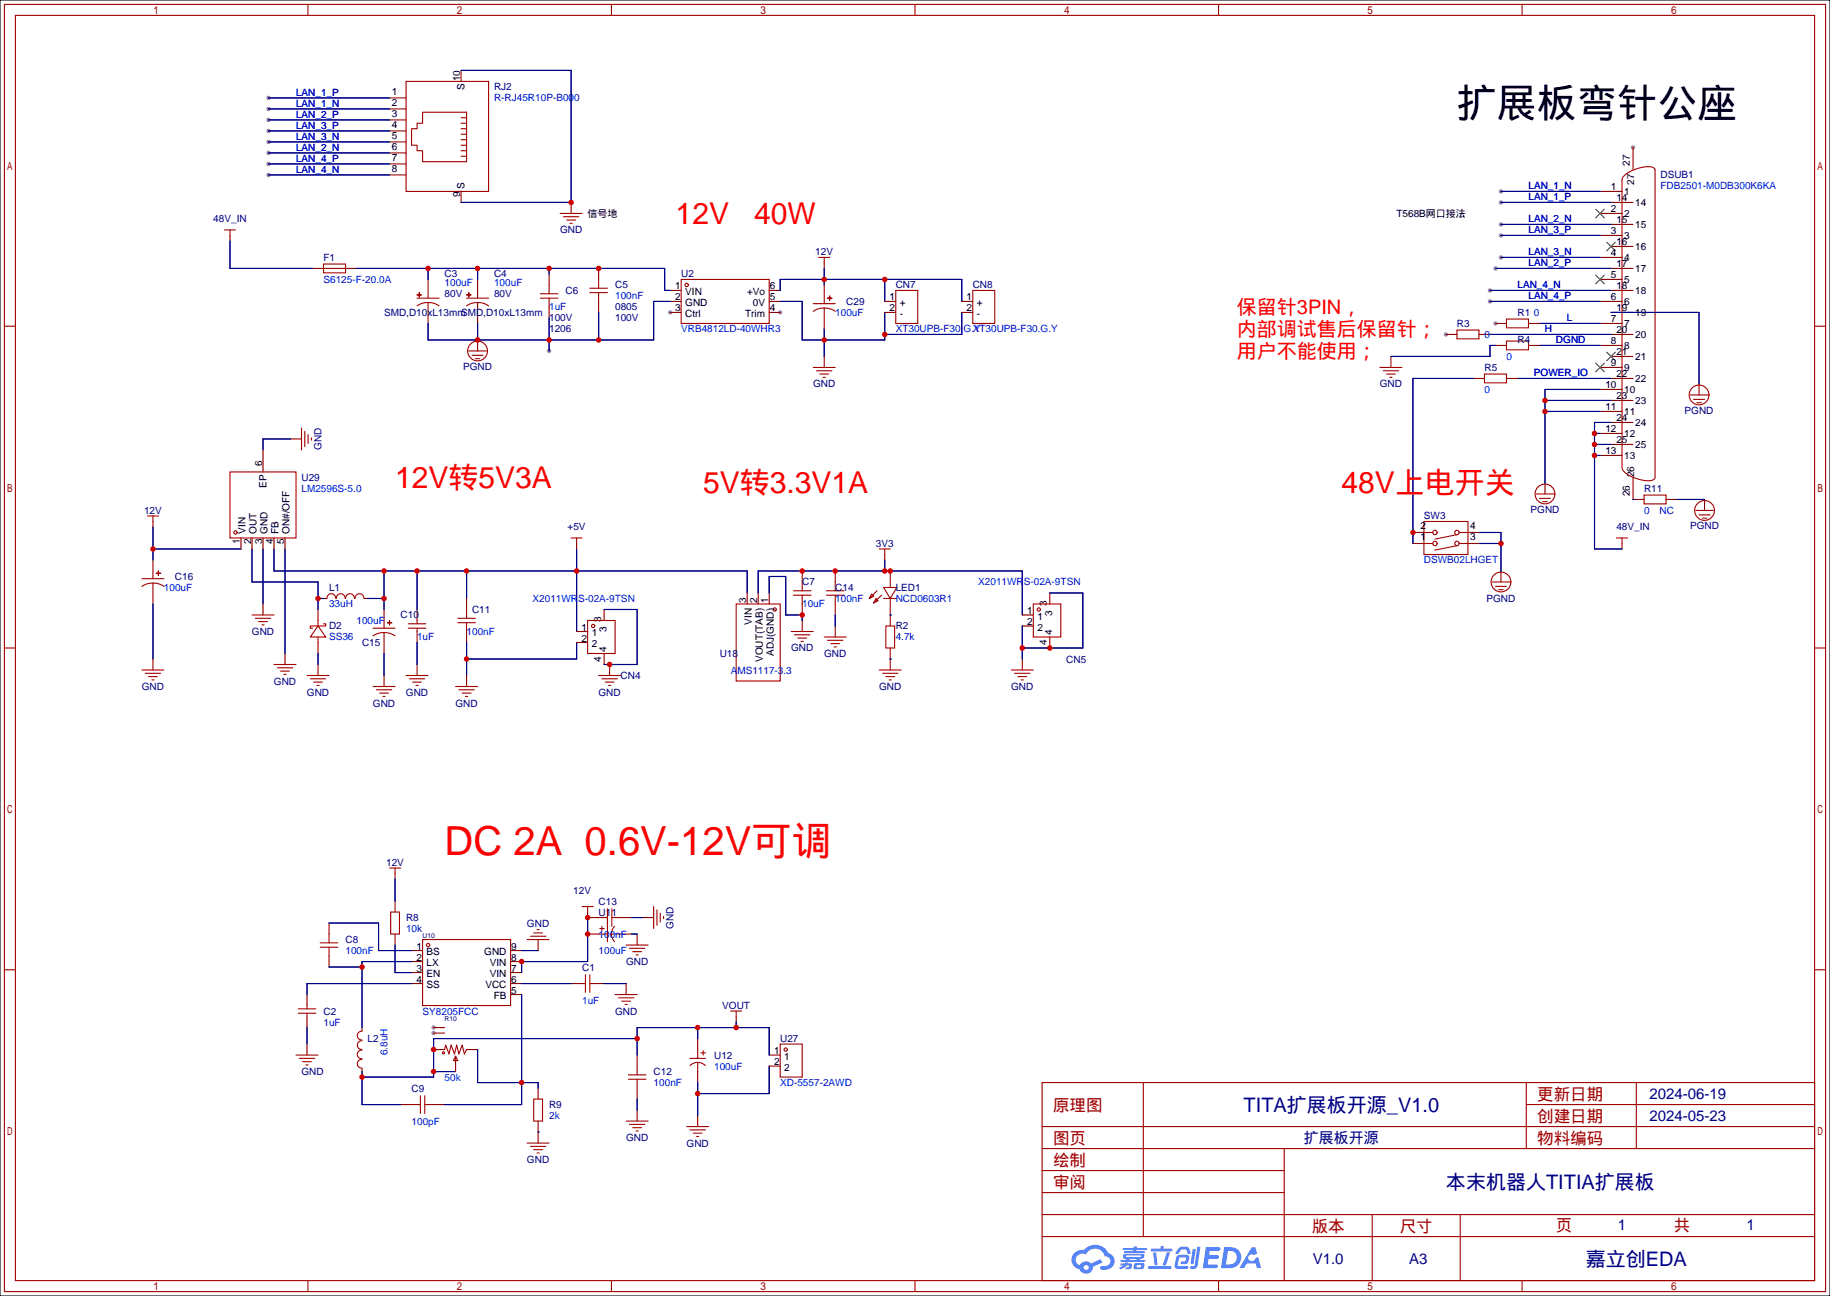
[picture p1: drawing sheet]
<svg xmlns="http://www.w3.org/2000/svg" width="422mm" height="299mm" viewBox="0 0 422 299" stroke-linecap="round" stroke-linejoin="round" font-family="sans-serif">
<path d="M0 0h422.4v299.2h-422.4z" fill="#fff" stroke="#000" stroke-width=".25"/>
<g fill="#999">
<circle cx="376.9" cy="34" r=".51"/>
<circle cx="345.2" cy="74.7" r=".51"/>
<circle cx="333.8" cy="77.2" r=".51"/>
<circle cx="180.1" cy="72.1" r=".51"/>
<circle cx="154.7" cy="72.1" r=".51"/>
<circle cx="100.1" cy="238.5" r=".51"/>
<circle cx="100.1" cy="237.2" r=".51"/>
<circle cx="346.5" cy="44.2" r=".51"/>
<circle cx="346.5" cy="46.7" r=".51"/>
<circle cx="346.5" cy="51.8" r=".51"/>
<circle cx="346.5" cy="54.4" r=".51"/>
<circle cx="346.5" cy="59.4" r=".51"/>
<circle cx="345.2" cy="62" r=".51"/>
<circle cx="343.9" cy="67.1" r=".51"/>
<circle cx="343.9" cy="69.6" r=".51"/>
<circle cx="126.7" cy="81" r=".51"/>
<circle cx="62" cy="22.6" r=".51"/>
<circle cx="62" cy="25.1" r=".51"/>
<circle cx="62" cy="27.7" r=".51"/>
<circle cx="62" cy="30.2" r=".51"/>
<circle cx="62" cy="32.8" r=".51"/>
<circle cx="62" cy="35.3" r=".51"/>
<circle cx="62" cy="37.8" r=".51"/>
<circle cx="62" cy="40.4" r=".51"/>
</g>
<g fill="none" stroke="#a10000" stroke-width=".25">
<path d="M1 1h420.4v297.2h-420.4zM3.6 3.6h415.2v292.1h-415.2zM71.1 1v2.6M141.1 1v2.6M211.2 1v2.6M281.3 1v2.6M351.3 1v2.6M1 75.3h2.6M418.8 75.3h2.6M1 149.6h2.6M418.8 149.6h2.6M1 223.9h2.6"/>
<path d="M418.8 223.9h2.6M240.5 249.9h178.3v45.8h-178.3zM263.9 249.9v35.6M352.3 249.9v15.3M352.3 255h66.5M377.7 249.9v15.3M240.5 270.3h55.9M240.5 265.2h178.3M240.5 275.3h55.9M240.5 260.1h178.3M296.4 265.2v30.5M71.1 295.7v2.5"/>
<path d="M141.1 295.7v2.5M211.2 295.7v2.5M240.5 285.5h178.3M240.5 280.4h178.3M281.3 295.7v2.5M316.7 280.4v15.3M337.1 280.4v15.3M351.3 295.7v2.5"/>
</g>
<g fill="#5487ff">
<path d="M278.4 287.9h2.6a.48 .48 0 0 1 .7 .4 .48 .48 0 0 1-.7 .5h-1.8l-.1 1h1.9a.43 .43 0 0 1 .4 .5 .43 .43 0 0 1-.5 .3h-1.9l-.2 1.3h1.6a.45 .45 0 0 1 .6 .2 .45 .45 0 0 1-.1 .6l-3.3 .1z"/>
<path d="M288.9 288h.9l.4 1.4-.8 .4a.84 .84 0 0 0-1.2 .2 .84 .84 0 0 0 .3 1.2 .84 .84 0 0 0 1.2-.4l.1-.3 .6-.3 .7 2.5h-1l-.3-1h-2l-.6 1h-1.1z"/>
<path d="M275.3 288.4h.7l-.5 3.2a.36 .36 0 0 1-.3 .3 .36 .36 0 0 1-.4-.4z"/>
<path d="M276.4 287.9h.7l-.6 4.3a1.13 1.13 0 0 1-1.8 .6l.2-.4 .7-.1 .2-.2z"/>
<path d="M272.1 288.2l.6-.4h1a.77 .77 0 0 1 .8 .6l.3 .9-.1 .2h-.6l-.2-.9-.3-.1h-.9l-.7 1-.7-.1z"/>
<path d="M271.6 290l.6-.3h1.7a.81 .81 0 0 1 .6 .5 .81 .81 0 0 1-.1 .9 .81 .81 0 0 1-.9 .8h-.7a.32 .32 0 0 1-.3-.4 .32 .32 0 0 1 .4-.3h.7l.2-.9-1.6 .1-.4 1.9h2.2a.32 .32 0 0 1 .3 .4 .32 .32 0 0 1-.4 .3l-2.2-.1-.5-.3-.1-.5z"/>
<path d="M265.1 292.3h5a.33 .33 0 0 1 .3 .4 .33 .33 0 0 1-.4 .3h-4.8l-.2-.2z"/>
<path d="M269.3 289.1h.8l-.7 2a.98 .98 0 0 1-.7 1.1l-.3-.3z"/>
<path d="M266.2 289.2h.7l.3 2.6a.34 .34 0 0 1-.3 .3 .34 .34 0 0 1-.4-.2z"/>
<path d="M265.7 288.3h2.1l.3-.6h.5l-.1 .6h1.8a.32 .32 0 0 1 .4 .3 .32 .32 0 0 1-.4 .3h-4.5l-.2-.1z"/>
<path d="M258.7 291.7h.9l.1-.2h.6v.2h.8l.2 .2-.2 .9-1.3 .2v-.4h.7l.1-.4a.68 .68 0 0 0-1 .4l-1.1 .4-.2-.4 1-.4h-.7z"/>
<path d="M259.2 288.1h2.4l.1-.3h.7v.3h2.1l.3 .3-.3 .2h-2.2v.3h1.8l.2 .2-.2 .2h-4.6v-.4h2v-.3h-2.2l-.2-.1z"/>
<path d="M282.6 287.9l-.8 4.9h1.7a2.5 2.5 0 0 0 3-2.5 2.5 2.5 0 0 0-3.1-2.4zM283.4 288.8a1.65 1.65 0 0 1 2.1 1.6 1.65 1.65 0 0 1-2.2 1.5h-.3z"/>
<path d="M259.4 289.7l-.2 .7 .7 .2 .1 .3h-1.3l.1 .4h5.3l.3-.2-.2-.2h-1.2l.2-.3a.7 .7 0 0 0 .8-.2 .7 .7 0 0 0 0-.9h-4.2zM260 289.9l3.4 .1-.2 .2h-3.2zM260.7 290.6h1.7l-.2 .3h-1.4z"/>
<path d="M261.8 291.8a1.05 1.05 0 0 0 0 1.2 2.91 2.91 0 0 0 2.2-.2 .98 .98 0 0 0 0-1.2h-1.7zM262.4 292.1l.9-.1 .1 .4-.3 .2h-.8z"/>
<path d="M248.1 289.2a2.23 2.23 0 0 0-.7 2.3 2.23 2.23 0 0 0 1.8 1.6 1.58 1.58 0 0 0 1.8 .9 1.58 1.58 0 0 0 1.3-1.5l2.2-1-.5-.8-2.1 1a1.65 1.65 0 0 0-2.7 .5 1.47 1.47 0 0 1-.7-2.1 1.47 1.47 0 0 1 2.2-.4 2.3 2.3 0 0 1 2.3-1.4 2.3 2.3 0 0 1 2 1.8 1.12 1.12 0 0 1 1.3 1 1.12 1.12 0 0 1-1.1 1.2h-.7a.45 .45 0 0 0-.6 .3 .45 .45 0 0 0 .4 .6 2.21 2.21 0 0 0 2.3-.6 2.21 2.21 0 0 0 .5-2.3 2.13 2.13 0 0 0-1.3-1 3.3 3.3 0 0 0-5.6-.7l-1.1 .1zM250.1 292.7a.6 .6 0 0 1 1.2 0 .6 .6 0 0 1-1.2 0z"/>
</g>
<g fill="none" stroke="#870000" stroke-width=".25">
<path d="M106.4 16.3v2.5M89.9 22.6h3.8M89.9 25.1h3.8M89.9 27.7h3.8M89.9 30.2h3.8M89.9 32.8h3.8M89.9 35.3h3.8M89.9 37.8h3.8M376.9 34v5.1M53.1 54.4v1.2M89.9 40.4h3.8M106.4 44.2v2.5"/>
<path d="M131.8 46.7v2.6M369.3 59.4h5.1M369.3 54.4h5.1M369.3 49.3h5.1M369.3 44.2h5.1M371.9 56.9h5M371.9 51.8h5M371.9 46.7h5M72.1 62h2.6M79.8 62h2.5M98.8 64.5v4.3M98.8 69.9v4.8"/>
<path d="M110.2 64.5v4.3M110.2 69.9v4.8M110.2 78.5v2.5M126.7 63.2v2.6M126.7 70.9v2.5M138.2 62v2.5M138.2 69.6v2.5M154.7 72.1h2.5M154.7 67.1h2.5M154.7 69.6h2.5M177.5 72.1h2.6M177.5 67.1h2.6"/>
<path d="M177.5 69.6h2.6M190.2 60.7v1.3M190.2 65.8v4.3M190.2 71.1v4.8M204.2 72.1h2.6M204.2 69.6h2.6M222 72.1h2.5M222 69.6h2.5M333.8 77.2h2.5M341.4 77.2h2.5M345.2 79.8h2.5M345.2 74.7h2.5"/>
<path d="M352.8 79.8h2.5M352.8 74.7h2.5M369.3 79.8h5.1M369.3 74.7h5.1M369.3 69.6h5.1M369.3 64.5h5.1M371.9 77.2h5M371.9 72.1h5M371.9 67.1h5M371.9 62h5M190.2 82.3v2.5M321.1 82.3v2.5"/>
<path d="M340.1 87.4h2.5M347.7 87.4h2.6M369.3 95h5.1M369.3 89.9h5.1M369.3 84.8h5.1M371.9 97.5h5M371.9 92.5h5M371.9 87.4h5M371.9 82.3h5M392.2 88.6v2.6M60.7 103.9v5.1M67.1 101.3h2.5"/>
<path d="M356.6 111.5v2.5M369.3 105.2h5.1M369.3 100.1h5.1M371.9 102.6h5M376.9 110.2v5.1h2.6M384.6 115.3h2.5M393.4 115.3v2.6M35.3 120.4v1.3M35.3 129.3v4.3M35.3 134.6v4.8M55.6 124.2v2.5M58.2 124.2v2.5"/>
<path d="M60.7 124.2v2.5M60.7 139.4v2.6M63.2 124.2v2.5M65.8 124.2v2.5M74.7 138.2h.7M84.1 138.2h.7M107.7 138.2v2.5M133.1 125.5v1.2M172.5 136.9v2.5M175 136.9v2.5M177.5 136.9v2.5M185.2 131.8v2.6"/>
<path d="M185.2 139.4v2.6M192.8 131.8v2.6M192.8 139.4v2.6M204.2 128v1.3M205.5 131.8v3.8M205.5 138.2v6.3M242.3 136.9v2.5M326.1 125.5h2.6M326.1 122.9h2.6M338.8 125.5h2.6M338.8 122.9h2.6M346.5 131.8v2.6"/>
<path d="M374.4 125.5v1.2M35.3 152.1v2.6M65.8 150.9v2.5M73.4 140.7v2.6M73.4 148.3v2.6M73.4 153.4v2.6M88.6 140.7v4.3M88.6 146v4.9M88.6 156v2.5M96.3 140.7v2.6M96.3 145.8v2.5M96.3 153.4v2.6"/>
<path d="M107.7 145.8v2.5M107.7 156v2.5M133.1 148.3h2.5M133.1 145.8h2.5M139.4 140.7v2.6M139.4 150.9v2.5M140.7 153.4v2.6M185.2 143.3v2.5M192.8 144.5v2.6M205.5 149.6v5.1M236 144.5h2.5M236 142h2.5"/>
<path d="M236 152.1v2.6M242.3 147.1v2.5M75.9 213.1v2.5M91.2 201.7v1.2M91.2 208v2.6M91.2 215.6v2.6M95 219.5h2.5M117.9 219.5h2.5M124.2 216.9v2.6M135.6 210.6v1.2h2.6M135.6 215.6h2.6M143.3 215.6h2.5"/>
<path d="M143.3 211.8h2.5M147.1 215.6v2.6M148.3 211.8h2.6M70.9 229.6v2.6M70.9 234.7v2.5M75.9 220.7v2.6M83.6 237.2v.8M95 222h2.5M95 224.5h2.5M95 227.1h2.5M100.1 238.5h2.5M100.1 237.2h2.5"/>
<path d="M117.9 222h2.5M117.9 224.5h2.5M117.9 227.1h2.5M117.9 229.6h2.5M131.8 227.1h2.6M136.9 227.1h2.5M144.5 227.1v2.5M161 239.8v2.5M169.9 234.7v1.3M70.9 241v2.6M83.6 246.6v.8M92.5 255h2.5"/>
<path d="M100.1 255h2.5M100.1 242.3h2.5M105.2 244.9v2.5M107.7 242.3h2.5M124.2 251.2v2.5M124.2 258.8v5.1M147.1 243.6v2.5M147.1 251.2v2.5M147.1 256.3v2.5M161 247.4v2.5M161 257.6v2.5M177.5 243.6h2.6"/>
<path d="M177.5 246.1h2.6"/>
</g>
<g fill="none" stroke="#a10000" stroke-width=".25">
<path d="M93.7 18.8h19.1v25.4h-19.1zM97.5 25.9h10.2v11.4h-10.2v-2.5h-1.2v-1.3h-1.3v-3.8h1.3v-1.3h1.2zM106.4 27.2h1.3M106.4 28.4h1.3M106.4 29.7h1.3M106.4 31h1.3M106.4 32.3h1.3M106.4 33.5h1.3M106.4 34.8h1.3M106.4 36.1h1.3M51.8 53.1h2.6M53.1 53.1v1.3"/>
<path d="M129.3 49.3h5.1M130 50h3.6M130.8 50.8h2M131.6 51.6h.5M189 59.4h2.5M190.2 59.4v1.3M74.7 61h5.1v2h-5.1zM74.7 62h5.1M96.3 68.1h1zM96.3 70.6a4.6 4.6 0 0 1 5 0M96.3 68.8h5M96.8 67.6v1z"/>
<path d="M107.7 68.1h1zM107.7 70.6a4.6 4.6 0 0 1 5.1 0M107.7 68.8h5.1M108.2 67.6v1zM124.7 68.8h4.1M124.7 67.8h4.1M126.7 65.8v2M126.7 68.8v2.1M136.1 67.6h4.1M136.1 66.5h4.1M138.2 64.5v2M138.2 67.6v2"/>
<path d="M157.2 64.5h20.3v10.2h-20.3zM187.7 71.9a4.6 4.6 0 0 1 5.1 0M187.7 70.1h5.1M191 68.8l1 .1zM191.5 68.3v1zM206.8 67.1h5v7.6h-5zM224.5 67.1h5.1v7.6h-5.1zM336.3 76.2h5.1v2h-5.1zM347.7 73.7h5.1v2h-5.1zM347.7 78.7h5.1v2.1h-5.1zM69.6 98.8v5.1M70.4 99.6v3.5"/>
<path d="M108.2 81h4.1M109 82h2.5M109.7 82.8h1M187.7 84.8h5.1M188.5 85.6h3.5M189.2 86.4h2.1M190 87.1h.5M318.5 84.8h5.1M319.3 85.6h3.5M320 86.4h2.1M320.8 87.1h.5M342.6 86.4h5.1v2h-5.1z"/>
<path d="M390.1 91.2h4.1M390.9 92.2h2.5M391.7 93h1M34 119.1h2.6M35.3 119.1v1.3M53.1 109h15.2v15.2h-15.2zM71.1 100.3v2.1M71.9 101.1v.5M354.6 114h4M355.3 115.1h2.6M356.1 115.8h1M374.4 107.8a3.6 3.6 0 0 0 2.7 2.5l2.8 .7a2.04 2.04 0 0 0 2.1-.6"/>
<path d="M374.4 107.7v-66a3.6 3.6 0 0 1 2.7-2.5l2.8-.7a2.04 2.04 0 0 1 2.1 .6v71.1M379.5 114.3h5.1v2h-5.1zM391.4 117.9h4.1M392.2 118.9h2.5M392.9 119.6h1.1M32.8 135.4a4.6 4.6 0 0 1 5 0M32.8 133.6h5M36.1 132.3l1 .1zM36.6 131.8v1zM75.5 138.2a1.01 1.01 0 0 1 1-1.1 1.01 1.01 0 0 1 1 1.1M77.6 138.2a1.01 1.01 0 0 1 1-1.1 1.01 1.01 0 0 1 1 1.1M79.8 138.2a1.01 1.01 0 0 1 1-1.1 1.01 1.01 0 0 1 1 1.1"/>
<path d="M82 138.2a1.01 1.01 0 0 1 1-1.1 1.01 1.01 0 0 1 1 1.1M131.8 124.2h2.6M133.1 124.2v1.3M169.9 139.4h10.2v17.8h-10.2zM183.1 137.4h4.1M183.1 136.4h4.1M185.2 134.4v2M185.2 137.4v2M190.8 137.4h4M190.8 136.4h4M192.8 134.4v2M192.8 137.4v2"/>
<path d="M201.2 137.2l.5 .5-1 .5zM202.2 138.2l.5 .5-1 .5zM202.4 136.4l-1.7 1.8M202.9 126.7h2.6M203.5 137.4l-1.8 1.8M204 135.6h3l-1.5 2.6zM204 138.2h3M204.2 126.7v1.3M238.5 139.4h6.4v7.7h-6.4zM328.7 120.4h10.1v7.6h-10.1zM328.7 122.9h2M328.7 125.5h2"/>
<path d="M336.3 123.4l-5.1 1.1M336.3 126l-5.1 1M336.8 122.9h2M336.8 125.5h2M344.4 134.4h4.1M345.2 135.4h2.5M345.9 136.1h1.1M373.1 124.2h2.6M374.4 124.2v1.3M32.8 154.7h5M33.5 155.4h3.6M34.3 156.2h2"/>
<path d="M35.1 157h.5M58.2 142h5M58.9 142.7h3.6M59.7 143.5h2M60.5 144.3h.5M63.2 153.4h5.1M64 154.2h3.6M64.8 154.9h2M65.5 155.7h.5M70.9 156h5M71.6 156.7h3.6M72.4 157.5h2"/>
<path d="M73.2 158.2h.5M73.4 144.5l1.8 2.6h-3.6zM73.4 143.3v1.2M73.4 147.1v1.2M74.7 144h.5v.5h-3.6v.5h.5M86.1 146.8a4.6 4.6 0 0 1 5.1 0M86.1 145h5.1M86.1 158.5h5.1M86.9 159.3h3.5M89.4 143.8h1zM89.9 143.3v1zM93.7 156h5.1"/>
<path d="M94.2 145h4.1M94.2 144h4.1M94.5 156.7h3.5M95.2 157.5h2.1M96 158.2h.5M96.3 143.3v.7M96.3 145v.8M105.2 158.5h5M105.7 143.8h4M105.7 142.7h4M105.9 159.3h3.6M107.7 140.7v2"/>
<path d="M107.7 143.8v2M135.6 143.3h6.4v7.6h-6.4zM138.2 156h5.1M138.9 156.7h3.6M139.7 157.5h2M140.5 158.2h.5M182.6 145.8h5.1M183.4 146.6h3.5M184.1 147.3h2.1M184.9 148.1h.5M190.2 147.1h5.1M191 147.8h3.6"/>
<path d="M191.8 148.6h2M192.5 149.4h.5M202.9 154.7h5.1M203.7 155.4h3.6M204.5 144.5h2v5.1h-2zM204.5 156.2h2M205.2 157h.5M233.4 154.7h5.1M234.2 155.4h3.5M234.9 156.2h2.1M235.7 157h.5M87.6 160h2.1"/>
<path d="M88.4 160.8h.5M106.7 160h2M107.4 160.8h.5M73.9 218.7h4.1M73.9 217.7h4.1M75.9 215.6v2.1M75.9 218.7v2M89.9 200.4h2.6M90.2 210.6h2v5h-2zM91.2 200.4v1.3M97.5 216.9h20.4v15.3h-20.4zM121.7 216.9h5"/>
<path d="M122.4 216.2h3.6M123.2 215.4h2M124 214.6h.5M134.4 209.3h2.5M135.6 209.3v1.3M138.2 215.6h2M138.2 211.8h2M138.4 214.4h1M138.9 213.9v1M140.2 209.8v7.6M141.2 215.6h2.1M141.2 209.8v4.1"/>
<path d="M141.2 211.8h2.1M141.9 213.9a2.54 2.54 0 0 0-.1 3.5M144.5 218.2h5.1M145.3 218.9h3.5M146 219.7h2.1M150.9 209.3v5.1M151.6 210.1v3.5M152.4 210.8v2.1M153.2 211.6v.5M68.8 233.9h4.1M68.8 232.9h4.1M70.9 232.2v.7"/>
<path d="M70.9 233.9v.8M83.6 238.1a1.01 1.01 0 0 0-1.1 1 1.01 1.01 0 0 0 1.1 1M134.4 227.1h.7M135.1 225v4.1M136.1 225v4.1M136.1 227.1h.8M142 229.6h5.1M142.7 230.4h3.6M143.5 231.1h2M144.3 231.9h.5M146.8 220.5h.5M168.7 233.4h2.5"/>
<path d="M169.9 233.4v1.3M68.3 243.6h5.1M69.1 244.3h3.5M69.8 245.1h2.1M70.6 245.9h.5M83.6 242.4a1.01 1.01 0 0 0-1.1 1 1.01 1.01 0 0 0 1.1 1M83.6 240.3a1.01 1.01 0 0 0-1.1 1 1.01 1.01 0 0 0 1.1 1M83.6 244.6a1.01 1.01 0 0 0-1.1 1 1.01 1.01 0 0 0 1.1 1M95 255h2M97 253v4M98 255h2.1M98 253v4"/>
<path d="M102.6 242.3l.3-1 .7 2 .5-2 .8 2 .5-2 .5 2 .8-2 .5 2 .5-1M105.2 243.8l.5 1.1h-1.1zM105.2 243.8v1.1M123.2 253.7h2v5.1h-2zM144.5 258.8h5.1M145 249.2h4.1M145 248.2h4.1M145.3 259.6h3.5M147.1 246.1v2.1M147.1 249.2v2M159.3 244.3h3.5M159.3 246a2.54 2.54 0 0 1 3.5 0"/>
<path d="M161 242.3v2M161 245.4v2M161.8 243.1h1M162.3 242.6v1M180.1 241h5.1v7.7h-5.1zM121.7 263.9h5M122.4 264.7h3.6M123.2 265.4h2M124 266.2h.5M146 260.3h2.1M146.8 261.1h.5M158.5 260.1h5.1"/>
<path d="M159.3 260.9h3.5M160 261.6h2.1M160.8 262.4h.5"/>
<circle cx="158.5" cy="65.8" r=".38"/>
<circle cx="110.2" cy="81" r="2.29"/>
<circle cx="392.2" cy="91.2" r="2.29"/>
<circle cx="356.6" cy="114" r="2.29"/>
<circle cx="393.4" cy="117.9" r="2.29"/>
<circle cx="54.4" cy="122.9" r=".38"/>
<circle cx="331.2" cy="122.9" r=".51"/>
<circle cx="331.2" cy="125.5" r=".51"/>
<circle cx="336.3" cy="122.9" r=".51"/>
<circle cx="336.3" cy="125.5" r=".51"/>
<circle cx="346.5" cy="134.4" r="2.29"/>
<circle cx="136.9" cy="144.5" r=".38"/>
<circle cx="178.8" cy="140.7" r=".38"/>
<circle cx="239.8" cy="140.7" r=".38"/>
<circle cx="98.8" cy="218.2" r=".38"/>
<circle cx="102.4" cy="243.1" r=".25"/>
<circle cx="181.4" cy="242.3" r=".38"/>
</g>
<path d="M368.3 48.3l2 2M370.3 48.3l-2 2M370.8 55.9l2.1 2M372.9 55.9l-2.1 2M368.3 63.5l2 2M370.3 63.5l-2 2M368.3 83.8l2 2.1M370.3 83.8l-2 2.1M370.8 81.3l2.1 2M372.9 81.3l-2.1 2" fill="none" stroke="#3c3" stroke-width=".25"/>
<g fill="none" stroke="#000087" stroke-width=".25">
<path d="M106.4 16.3h25.4v30.4h-25.4M62 22.6h27.9M62 25.1h27.9M62 27.7h27.9M62 30.2h27.9M62 32.8h27.9M62 35.3h27.9M62 37.8h27.9M53.1 55.6v6.4h19M62 40.4h27.9M346.5 44.2h22.8M346.5 46.7h25.4"/>
<path d="M346.5 51.8h25.4M346.5 54.4h22.8M346.5 59.4h22.8M82.3 62h71.1v5.1h1.3M98.8 62v2.5M110.2 62v2.5M110.2 74.7v3.8M126.7 62v1.2M126.7 73.4v7.6M138.2 72.1v6.4M154.7 69.6h-3.8v8.9h-52.1v-3.8M180.1 69.6h5.1v8.9h19v-6.4"/>
<path d="M180.1 67.1v-2.6h41.9v5.1M190.2 62v3.8M190.2 75.9v6.4M204.2 64.5v5.1M222 72.1v5.1h-17.8M343.9 67.1h28M343.9 77.2h28M343.9 69.6h25.4M345.2 62h26.7M345.2 79.8h-1.3v2.5h-22.8M355.3 74.7h14M355.3 79.8h14"/>
<path d="M371.9 72.1h20.3v16.5M340.1 87.4h-14v38.1M350.3 87.4h21.6M356.6 92.5h15.3M356.6 95h12.7M369.3 89.9h-12.7v21.6M371.9 97.5h-3.9v29.2h6.4M67.1 101.3h-6.4v2.6M368 105.2h1.3M368 100.1h1.3M368 102.6h3.9M376.9 115.3h.1"/>
<path d="M387.1 115.3h6.3M35.3 126.7h20.3M35.3 121.7v7.6M35.3 139.4v12.7M58.2 126.7v7.7h15.2v6.3M60.7 126.7v12.7M63.2 126.7v5.1h109.3v5.1M65.8 126.7v24.2M73.4 138.2h1.3M84.8 138.2h3.8M88.6 131.8v8.9M96.3 131.8v8.9"/>
<path d="M107.7 131.8v6.4M133.1 126.7v19.1M175 136.9v-5.1h61v10.2M177.5 136.9v-3.8h3.9v8.9h3.8v1.3M204.2 129.3v2.5M242.3 136.9h7.6v12.7h-13.9M341.4 122.9h5.1v8.9M341.4 125.5h5.1M73.4 150.9v2.5M88.6 150.9v5.1M96.3 148.3v5.1M107.7 148.3v7.7"/>
<path d="M133.1 148.3v3.8h-25.4M139.4 140.7h7.7v12.7h-7.7M192.8 142v2.5M205.5 142h.1M205.5 152.1h.1M236 144.5v7.6M75.9 213.1h11.5v6.4h7.6M91.2 202.9v5.1M91.2 218.2v6.3h3.8M120.4 219.5h3.8M135.6 211.8v10.2h-15.2v2.5M145.8 215.6h1.3"/>
<path d="M145.8 211.8h2.5M70.9 237.2v3.8M75.9 223.3h7.7M95 227.1h-24.1v2.5M95 222h-11.4v15.2M120.4 227.1h11.4M120.4 229.6v25.4h-17.8M139.4 227.1h5.1M147.1 239.8h-47v8.9h-16.5M161 237.2v2.6M169.9 236v1.2M83.6 247.4v7.6h8.9"/>
<path d="M100.1 247.4h5.1M110.2 242.3v7.6h14v1.3M147.1 243.6v-6.4h30.4v6.4M147.1 253.7v2.6M161 249.9v7.7M177.5 246.1v6.4h-16.5M124.2 261.4h.1"/>
</g>
<g fill="#c00">
<circle cx="368" cy="105.2" r=".63"/>
<circle cx="368" cy="100.1" r=".63"/>
<circle cx="368" cy="102.6" r=".63"/>
<circle cx="110.2" cy="78.5" r=".63"/>
<circle cx="126.7" cy="78.5" r=".63"/>
<circle cx="138.2" cy="78.5" r=".63"/>
<circle cx="190.2" cy="64.5" r=".63"/>
<circle cx="204.2" cy="64.5" r=".63"/>
<circle cx="73.4" cy="138.2" r=".63"/>
<circle cx="88.6" cy="138.2" r=".63"/>
<circle cx="88.6" cy="131.8" r=".63"/>
<circle cx="96.3" cy="131.8" r=".63"/>
<circle cx="107.7" cy="131.8" r=".63"/>
<circle cx="133.1" cy="131.8" r=".63"/>
<circle cx="35.3" cy="126.7" r=".63"/>
<circle cx="107.7" cy="152.1" r=".63"/>
<circle cx="190.2" cy="78.5" r=".63"/>
<circle cx="204.2" cy="77.2" r=".63"/>
<circle cx="126.7" cy="62" r=".63"/>
<circle cx="110.2" cy="62" r=".63"/>
<circle cx="98.8" cy="62" r=".63"/>
<circle cx="138.2" cy="62" r=".63"/>
<circle cx="356.6" cy="92.5" r=".63"/>
<circle cx="356.6" cy="95" r=".63"/>
<circle cx="346.5" cy="125.5" r=".63"/>
<circle cx="326.1" cy="122.9" r=".63"/>
<circle cx="120.4" cy="222" r=".63"/>
<circle cx="135.6" cy="211.8" r=".63"/>
<circle cx="135.6" cy="215.6" r=".63"/>
<circle cx="83.6" cy="223.3" r=".63"/>
<circle cx="161" cy="252.5" r=".63"/>
<circle cx="185.2" cy="131.8" r=".63"/>
<circle cx="192.8" cy="131.8" r=".63"/>
<circle cx="204.2" cy="131.8" r=".63"/>
<circle cx="205.5" cy="131.8" r=".63"/>
<circle cx="185.2" cy="142" r=".63"/>
<circle cx="131.8" cy="46.7" r=".63"/>
<circle cx="236" cy="149.6" r=".63"/>
<circle cx="242.3" cy="149.6" r=".63"/>
<circle cx="140.7" cy="153.4" r=".63"/>
<circle cx="100.1" cy="247.4" r=".63"/>
<circle cx="83.6" cy="248.7" r=".63"/>
<circle cx="147.1" cy="239.8" r=".63"/>
<circle cx="161" cy="237.2" r=".63"/>
<circle cx="169.9" cy="237.2" r=".63"/>
<circle cx="100.1" cy="242.3" r=".63"/>
<circle cx="120.4" cy="249.9" r=".63"/>
</g>
<text font-size="9.2" x="336.3" y="27.1">扩展板弯针公座</text>
<text font-size="9.2" fill="#f00" x="102.6" y="197.3">DC 2A 0.6V-12V可调</text>
<g font-size="6.9" fill="#f00">
<text x="156" y="51.7">12V</text>
<text x="174.1" y="51.7">40W</text>
<text x="91.2" y="112.7">12V转5V3A</text>
<text x="162.3" y="113.9">5V转3.3V1A</text>
<text x="309.6" y="113.9">48V上电开关</text>
</g>
<g font-size="4.6" fill="#f00">
<text x="285.5" y="72.5">保留针3PIN，</text>
<text x="285.5" y="77.6">内部调试售后保留针；</text>
<text x="285.5" y="82.6">用户不能使用；</text>
</g>
<g font-size="4.6" fill="#000080">
<text x="287" y="256.6">TITA扩展板开源_V1.0</text>
<text x="333.8" y="274.4">本末机器人TITIA扩展板</text>
<text x="366" y="292.2">嘉立创EDA</text>
</g>
<g font-size="3.8" fill="#a00000">
<text x="243.1" y="256.5">原理图</text>
<text x="354.8" y="254">更新日期</text>
<text x="354.8" y="259.1">创建日期</text>
<text x="243.1" y="269.2">绘制</text>
<text x="243.1" y="264.2">图页</text>
<text x="354.8" y="264.2">物料编码</text>
<text x="243.1" y="274.3">审阅</text>
<text x="302.8" y="284.5">版本</text>
<text x="323.1" y="284.5">尺寸</text>
<text x="359.2" y="284.2">页</text>
<text x="386.3" y="284.2">共</text>
</g>
<g font-size="3.5" fill="#000080">
<text x="380.7" y="253.7">2024-06-19</text>
<text x="301" y="263.8">扩展板开源</text>
<text x="380.7" y="258.8">2024-05-23</text>
<text x="373.4" y="283.9">1</text>
<text x="403.2" y="283.9">1</text>
<text x="303" y="291.8">V1.0</text>
<text x="325.3" y="291.8">A3</text>
</g>
<g font-size="2.3" fill="#00f">
<text x="68.3" y="22.1">LAN_1_P</text>
<text x="114" y="23.4">R-RJ45R10P-B000</text>
<text x="68.3" y="24.7">LAN_1_N</text>
<text x="68.3" y="27.2">LAN_2_P</text>
<text x="68.3" y="29.8">LAN_3_P</text>
<text x="68.3" y="32.3">LAN_3_N</text>
<text x="68.3" y="34.8">LAN_2_N</text>
<text x="68.3" y="37.4">LAN_4_P</text>
<text x="68.3" y="39.9">LAN_4_N</text>
<text x="352.8" y="43.7">LAN_1_N</text>
<text x="352.8" y="46.3">LAN_1_P</text>
<text x="383.3" y="43.7">FDB2501-M0DB300K6KA</text>
<text x="352.8" y="51.4">LAN_2_N</text>
<text x="352.8" y="53.9">LAN_3_P</text>
<text x="352.8" y="59">LAN_3_N</text>
<text x="74.7" y="65.3">S6125-F-20.0A</text>
<text x="352.8" y="61.5">LAN_2_P</text>
<text x="102.6" y="66.1">100uF</text>
<text x="114" y="66.1">100uF</text>
<text x="126.7" y="71.7">1uF</text>
<text x="142" y="69.1">100nF</text>
<text x="350.3" y="66.6">LAN_4_N</text>
<text x="352.8" y="69.1">LAN_4_P</text>
<text x="157.2" y="76.8">VRB4812LD-40WHR3</text>
<text x="192.8" y="72.9">100uF</text>
<text x="206.8" y="76.8">XT30UPB-F30.G.Y</text>
<text x="224.5" y="76.8">XT30UPB-F30.G.Y</text>
<text x="354.1" y="72.9">0</text>
<text x="356.6" y="76.8">H</text>
<text x="361.7" y="74.2">L</text>
<text x="342.6" y="78">0</text>
<text x="347.7" y="83.1">0</text>
<text x="359.2" y="79.3">DGND</text>
<text x="354.1" y="86.9">POWER_IO</text>
<text x="342.6" y="90.7">0</text>
<text x="69.6" y="113.6">LM2596S-5.0</text>
<text x="379.5" y="118.7">0</text>
<text x="383.1" y="118.7">NC</text>
<text x="328.7" y="130.1">DSWB02LHGET</text>
<text x="37.8" y="136.4">100uF</text>
<text x="225.8" y="135.2">X2011WRS-02A-9TSN</text>
<text x="75.9" y="140.3">33uH</text>
<text x="122.9" y="139">X2011WRS-02A-9TSN</text>
<text x="185.2" y="140.3">10uF</text>
<text x="192.8" y="139">100nF</text>
<text x="206.8" y="139">NCD0603R1</text>
<text x="75.9" y="147.9">SS36</text>
<text x="82.3" y="144.1">100uF</text>
<text x="96.3" y="147.9">1uF</text>
<text x="107.7" y="146.6">100nF</text>
<text x="206.8" y="147.9">4.7k</text>
<text x="168.7" y="155.5">AMS1117-3.3</text>
<text x="93.7" y="215.2">10k</text>
<text x="79.8" y="220.3">100nF</text>
<text x="138.2" y="220.3">100uF</text>
<text x="138.2" y="216.5">100nF</text>
<text x="134.4" y="231.7">1uF</text>
<text x="74.7" y="236.8">1uF</text>
<text x="97.5" y="234.2">SY8205FCC</text>
<text x="89.5" y="243.6" transform="rotate(-90 89.5 243.6)">6.8uH</text>
<text x="102.6" y="249.5">50k</text>
<text x="150.9" y="250.7">100nF</text>
<text x="164.8" y="246.9">100uF</text>
<text x="180.1" y="250.7">XD-5557-2AWD</text>
<text x="95" y="259.6">100pF</text>
<text x="126.7" y="258.4">2k</text>
</g>
<g font-size="2.3">
<text x="90.4" y="21.9">1</text>
<text x="106.2" y="18.8" transform="rotate(-90 106.2 18.8)">10</text>
<text x="107.2" y="20.8" transform="rotate(-90 107.2 20.8)">S</text>
<text x="90.4" y="24.4">2</text>
<text x="90.4" y="27">3</text>
<text x="90.4" y="29.5">4</text>
<text x="90.4" y="32">5</text>
<text x="90.4" y="34.6">6</text>
<text x="90.4" y="37.1">7</text>
<text x="90.4" y="39.7">8</text>
<text x="376.2" y="38.3" transform="rotate(-90 376.2 38.3)">27</text>
<text x="106.2" y="45.5" transform="rotate(-90 106.2 45.5)">9</text>
<text x="107.2" y="43.7" transform="rotate(-90 107.2 43.7)">S</text>
<text x="371.8" y="44">1</text>
<text x="373.1" y="46.5">14</text>
<text x="374.9" y="45">1</text>
<text x="377.2" y="42.7" transform="rotate(-90 377.2 42.7)">27</text>
<text x="377.4" y="47.5">14</text>
<text x="135.6" y="50.1">信号地</text>
<text x="322.3" y="50.1">T568B网口接法</text>
<text x="371.8" y="49">2</text>
<text x="373.1" y="51.6">15</text>
<text x="374.9" y="50.1">2</text>
<text x="377.4" y="52.6">15</text>
<text x="371.8" y="59.2">4</text>
<text x="371.8" y="54.1">3</text>
<text x="373.1" y="56.7">16</text>
<text x="374.9" y="55.1">3</text>
<text x="377.4" y="57.7">16</text>
<text x="371.8" y="64.3">5</text>
<text x="373.1" y="61.7">17</text>
<text x="374.9" y="65.3">5</text>
<text x="374.9" y="60.2">4</text>
<text x="377.4" y="62.8">17</text>
<text x="155.8" y="71.9">3</text>
<text x="155.8" y="69.4">2</text>
<text x="155.8" y="66.8">1</text>
<text x="158.2" y="70.6">GND</text>
<text x="158.2" y="68.1">VIN</text>
<text x="172.4" y="68.1">+Vo</text>
<text x="173.8" y="70.6">0V</text>
<text x="177.7" y="66.8">6</text>
<text x="177.7" y="69.4">5</text>
<text x="177.7" y="71.9">4</text>
<text x="205.3" y="69.4">1</text>
<text x="205.3" y="71.9">2</text>
<text x="207.7" y="70.6">+</text>
<text x="223.1" y="69.4">1</text>
<text x="223.1" y="71.9">2</text>
<text x="225.5" y="70.6">+</text>
<text x="371.8" y="69.4">6</text>
<text x="373.1" y="71.9">19</text>
<text x="373.1" y="66.8">18</text>
<text x="374.9" y="70.4">6</text>
<text x="377.4" y="67.8">18</text>
<text x="158.2" y="73.2">Ctrl</text>
<text x="172" y="73.2">Trim</text>
<text x="207.7" y="73.2">-</text>
<text x="225.5" y="73.2">-</text>
<text x="371.8" y="74.4">7</text>
<text x="373.1" y="77">20</text>
<text x="374.9" y="75.5">7</text>
<text x="377.4" y="72.9">19</text>
<text x="371.8" y="79.5">8</text>
<text x="373.1" y="82.1">21</text>
<text x="374.9" y="80.5">8</text>
<text x="377.4" y="83.1">21</text>
<text x="377.4" y="78">20</text>
<text x="370.6" y="89.7">10</text>
<text x="371.8" y="84.6">9</text>
<text x="373.1" y="87.1">22</text>
<text x="374.9" y="85.6">9</text>
<text x="377.4" y="88.2">22</text>
<text x="370.6" y="94.8">11</text>
<text x="373.1" y="92.2">23</text>
<text x="374.9" y="95.8">11</text>
<text x="374.9" y="90.7">10</text>
<text x="377.4" y="93.2">23</text>
<text x="370.6" y="99.8">12</text>
<text x="373.1" y="97.3">24</text>
<text x="374.9" y="100.9">12</text>
<text x="377.4" y="98.3">24</text>
<text x="60.5" y="107.7" transform="rotate(-90 60.5 107.7)">6</text>
<text x="370.6" y="104.9">13</text>
<text x="373.1" y="102.4">25</text>
<text x="374.9" y="105.9">13</text>
<text x="377.4" y="103.4">25</text>
<text x="61.5" y="112.6" transform="rotate(-90 61.5 112.6)">EP</text>
<text x="377.2" y="110.2" transform="rotate(-90 377.2 110.2)">26</text>
<text x="376.2" y="114.6" transform="rotate(-90 376.2 114.6)">26</text>
<text x="55.4" y="125.6" transform="rotate(-90 55.4 125.6)">1</text>
<text x="56.7" y="123.3" transform="rotate(-90 56.7 123.3)">VIN</text>
<text x="57.9" y="125.6" transform="rotate(-90 57.9 125.6)">2</text>
<text x="59.2" y="123.3" transform="rotate(-90 59.2 123.3)">OUT</text>
<text x="60.5" y="125.6" transform="rotate(-90 60.5 125.6)">3</text>
<text x="61.7" y="123.3" transform="rotate(-90 61.7 123.3)">GND</text>
<text x="63" y="125.6" transform="rotate(-90 63 125.6)">4</text>
<text x="64.3" y="123.3" transform="rotate(-90 64.3 123.3)">FB</text>
<text x="65.6" y="125.6" transform="rotate(-90 65.6 125.6)">5</text>
<text x="66.8" y="123.3" transform="rotate(-90 66.8 123.3)">ON#/OFF</text>
<text x="327.9" y="124.8">1</text>
<text x="327.9" y="122.2">2</text>
<text x="339.3" y="124.8">3</text>
<text x="339.3" y="122.2">4</text>
<text x="138.7" y="143.6" transform="rotate(-90 138.7 143.6)">3</text>
<text x="172.2" y="139.3" transform="rotate(-90 172.2 139.3)">3</text>
<text x="174.8" y="139.3" transform="rotate(-90 174.8 139.3)">2</text>
<text x="177.3" y="139.3" transform="rotate(-90 177.3 139.3)">1</text>
<text x="237.1" y="141.8">1</text>
<text x="239.4" y="143">1</text>
<text x="241.6" y="139.8" transform="rotate(-90 241.6 139.8)">3</text>
<text x="242.9" y="142.2" transform="rotate(-90 242.9 142.2)">3</text>
<text x="134.2" y="148.1">2</text>
<text x="134.2" y="145.6">1</text>
<text x="136.6" y="149.4">2</text>
<text x="136.6" y="146.8">1</text>
<text x="140" y="146" transform="rotate(-90 140 146)">3</text>
<text x="173.5" y="144.2" transform="rotate(-90 173.5 144.2)">VIN</text>
<text x="237.1" y="144.3">2</text>
<text x="239.4" y="145.6">2</text>
<text x="241.6" y="149" transform="rotate(-90 241.6 149)">4</text>
<text x="242.9" y="146.6" transform="rotate(-90 242.9 146.6)">4</text>
<text x="138.7" y="152.8" transform="rotate(-90 138.7 152.8)">4</text>
<text x="140" y="150.4" transform="rotate(-90 140 150.4)">4</text>
<text x="176" y="152.8" transform="rotate(-90 176 152.8)">VOUT(TAB)</text>
<text x="178.6" y="151.4" transform="rotate(-90 178.6 151.4)">ADJ(GND)</text>
<text x="96.1" y="219.2">1</text>
<text x="96.1" y="221.8">2</text>
<text x="98.5" y="220.5">BS</text>
<text x="111.8" y="220.5">GND</text>
<text x="118" y="221.8">8</text>
<text x="118" y="219.2">9</text>
<text x="96.1" y="224.3">3</text>
<text x="96.1" y="226.8">4</text>
<text x="98.5" y="223">LX</text>
<text x="98.5" y="225.6">EN</text>
<text x="113.1" y="225.6">VIN</text>
<text x="113.1" y="223">VIN</text>
<text x="118" y="226.8">6</text>
<text x="118" y="224.3">7</text>
<text x="98.5" y="228.1">SS</text>
<text x="112" y="228.1">VCC</text>
<text x="114" y="230.7">FB</text>
<text x="118" y="229.4">5</text>
<text x="178.7" y="243.4">1</text>
<text x="178.7" y="245.9">2</text>
<text x="181" y="244.6">1</text>
<text x="181" y="247.2">2</text>
</g>
<g font-size="2.3" fill="#000080">
<text x="114" y="20.9">RJ2</text>
<text x="383.3" y="41.2">DSUB1</text>
<text x="49.2" y="51.4">48V_IN</text>
<text x="129.3" y="53.9">GND</text>
<text x="188.2" y="59">12V</text>
<text x="74.7" y="60.2">F1</text>
<text x="102.6" y="64.1">C3</text>
<text x="114" y="64.1">C4</text>
<text x="157.2" y="64.1">U2</text>
<text x="102.6" y="68.6">80V</text>
<text x="114" y="68.6">80V</text>
<text x="130.6" y="67.9">C6</text>
<text x="142" y="66.6">C5</text>
<text x="142" y="71.7">0805</text>
<text x="195.3" y="70.4">C29</text>
<text x="206.8" y="66.6">CN7</text>
<text x="224.5" y="66.6">CN8</text>
<text x="88.6" y="72.9">SMD,D10xL13mm</text>
<text x="106.4" y="72.9">SMD,D10xL13mm</text>
<text x="126.7" y="76.8">1206</text>
<text x="126.7" y="74.2">100V</text>
<text x="142" y="74.2">100V</text>
<text x="336.3" y="75.5">R3</text>
<text x="350.3" y="72.9">R1</text>
<text x="350.3" y="79.3">R4</text>
<text x="106.9" y="85.4">PGND</text>
<text x="187.7" y="89.5">GND</text>
<text x="318.5" y="89.5">GND</text>
<text x="342.6" y="85.6">R5</text>
<text x="388.8" y="95.5">PGND</text>
<text x="74.2" y="103.9" transform="rotate(-90 74.2 103.9)">GND</text>
<text x="69.6" y="111">U29</text>
<text x="379.5" y="113.6">R11</text>
<text x="33.3" y="118.7">12V</text>
<text x="328.7" y="119.9">SW3</text>
<text x="353.3" y="118.4">PGND</text>
<text x="131" y="122.5">+5V</text>
<text x="373.1" y="122.5">48V_IN</text>
<text x="390.1" y="122.2">PGND</text>
<text x="202.2" y="126.3">3V3</text>
<text x="40.4" y="133.9">C16</text>
<text x="75.9" y="136.4">L1</text>
<text x="185.2" y="135.2">C7</text>
<text x="192.8" y="136.4">C14</text>
<text x="206.8" y="136.4">LED1</text>
<text x="92.5" y="142.8">C10</text>
<text x="109" y="141.5">C11</text>
<text x="343.1" y="139">PGND</text>
<text x="58.1" y="146.6">GND</text>
<text x="75.9" y="145.3">D2</text>
<text x="83.6" y="149.1">C15</text>
<text x="206.8" y="145.3">R2</text>
<text x="166.1" y="151.7">U18</text>
<text x="182.6" y="150.4">GND</text>
<text x="190.2" y="151.7">GND</text>
<text x="246.1" y="153">CN5</text>
<text x="32.7" y="159.3">GND</text>
<text x="63.2" y="158">GND</text>
<text x="70.8" y="160.6">GND</text>
<text x="93.7" y="160.6">GND</text>
<text x="138.2" y="160.6">GND</text>
<text x="143.3" y="156.8">CN4</text>
<text x="202.9" y="159.3">GND</text>
<text x="233.4" y="159.3">GND</text>
<text x="86.1" y="163.1">GND</text>
<text x="105.1" y="163.1">GND</text>
<text x="89.1" y="199.9">12V</text>
<text x="132.3" y="206.3">12V</text>
<text x="138.2" y="208.8">C13</text>
<text x="93.7" y="212.6">R8</text>
<text x="121.6" y="213.9">GND</text>
<text x="138.2" y="211.4">U11</text>
<text x="155.5" y="214.4" transform="rotate(-90 155.5 214.4)">GND</text>
<text x="79.8" y="217.7">C8</text>
<text x="134.4" y="224.1">C1</text>
<text x="144.5" y="222.8">GND</text>
<text x="166.7" y="233">VOUT</text>
<text x="74.7" y="234.2">C2</text>
<text x="142" y="234.2">GND</text>
<text x="84.8" y="240.6">L2</text>
<text x="164.8" y="244.4">U12</text>
<text x="180.1" y="240.6">U27</text>
<text x="69.6" y="248.2">GND</text>
<text x="150.9" y="248.2">C12</text>
<text x="95" y="252">C9</text>
<text x="126.7" y="255.8">R9</text>
<text x="144.5" y="263.4">GND</text>
<text x="121.6" y="268.5">GND</text>
<text x="158.5" y="264.7">GND</text>
</g>
<g font-size="1.6" fill="#000080">
<text x="97.5" y="216.6">U10</text>
<text x="102.6" y="235.7">R10</text>
</g>
</svg>
